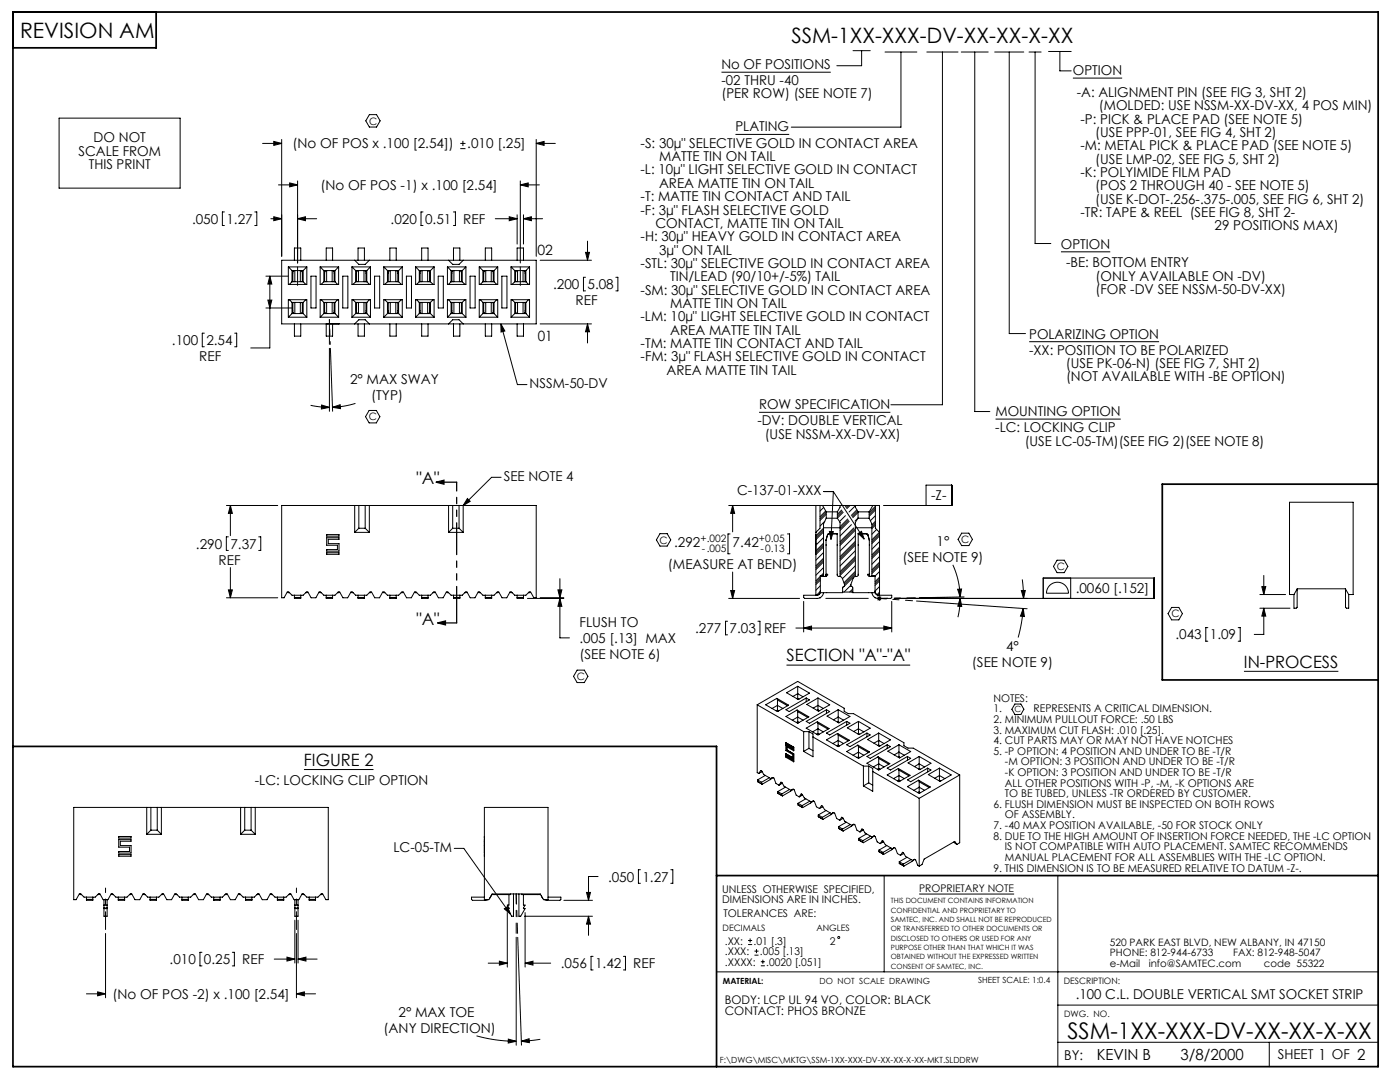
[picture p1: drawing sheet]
<svg xmlns="http://www.w3.org/2000/svg" width="279mm" height="216mm" viewBox="0 0 279 216" stroke-linecap="round" stroke-linejoin="round" font-family="sans-serif">
<g fill="none" stroke="#000" stroke-width=".2">
<path d="M144 14.4h21.8M170.2 10.1h3.5M172 10.1v3h-5M176.6 10.4h6.4M179.8 10.4v15h-21.9M185 10.4h6.2M188.1 10.4v70.4h-10.3M191.8 10.4h5.4M194.5 10.4v71.7h3M198.5 10.4h5.8M201.4 10.4v56.2h3.3M205.4 10.4h2.4"/>
<path d="M206.6 10.4v38.2h3.1M209.3 10.3h4.5M211.5 10.3v3.8h2.3M214.1 15.6h9.9M11.8 23.6h24.1v13.9h-24.1zM52.4 28.6h3.8M54.6 28.2l1.6 .4-1.6 .4zM55.6 36.9h3.8M56.2 27.8v23.3M57.8 36.5l1.6 .4-1.6 .4zM59.4 36.1v16.4M73.7 22.9h1.4l.8 1.2-.8 1.3h-1.4l-.7-1.3z"/>
<path d="M91.9 29.7h1M91.9 28.6h1M92.4 28.1v1M103.8 36.9l1.6-.4v.8zM103.8 36.1v16.4M103.8 36.9h3.8M107 28.6l1.6-.4v.8zM107 28.6h3.8M107 27.8v23.3M146.8 26.8h10.7M44.8 42.3h-.4v2.7h.4M50.8 42.3h.5v2.7h-.5"/>
<path d="M53.1 55.1h4.4M53.5 59.9h.7l-.3 1.6zM53.9 55.1l.3 1.6h-.7zM53.9 55.1v14.3h-3.9M54.1 43.6h2.1M54.6 43.3l1.6 .3-1.6 .4zM56.2 51.9h50.8v12.7h-50.8zM57.5 53.3v3.5h3.7v-3.5M57.5 53.3l.8 .7M57.5 53.3h3.7M57.7 59.8l.6 .5M58.3 56.2h.5"/>
<path d="M58.3 56.2l-.6 .6M58.3 54h2.2M58.3 54v2.2M58.3 56.2h2.2M58.6 54l-.2 .4v1.8M58.8 51.9v-2.4h1.2v2.4M58.8 56.2h.1M58.8 54v2.2M59.4 43.6l1.6-.3v.7zM59.4 53.3v3.6M59.4 43.6h3.8M59.9 54v2.2h.6"/>
<path d="M60.1 54l.2 .4v1.8M60.5 54v2.2M60.5 56.2l.5 .6M61 59.8l-.5 .5M61.2 53.3l-.7 .7M62.1 55.1h1v6.4h-1zM63.9 53.3v3.5h3.7v-3.5M63.9 53.3l.7 .7M63.9 53.3h3.7M64.1 59.8l.5 .5M64.6 56.2l-.5 .6M64.6 54h2.3"/>
<path d="M64.6 54v2.2M64.6 56.2h2.3M65 54l-.2 .4v1.8M65.1 51.9v-2.4h1.3v2.4M65.2 54v2.2h-.6M66.3 54v2.2M66.3 56.2h.1M66.3 56.2h.6M66.5 54l.2 .4v1.8M66.9 54v2.2M66.9 56.2l.5 .6M67.4 59.8l-.5 .5"/>
<path d="M67.6 53.3l-.7 .7M68.4 55.1h1v6.4h-1zM70.2 53.3v3.5h3.7v-3.5M70.2 53.3l.8 .7M70.2 53.3h3.7M70.4 59.8l.6 .5M70.8 51.9l.8 .9h1.3l.8-.9M71 56.2l-.6 .6M71 54v2.2M71 54h2.2M71 56.2h2.2M71.3 54l-.2 .4v1.8"/>
<path d="M71.5 51.9v-2.4h1.2v2.4M71.5 54v2.2h-.5M72.6 54v2.2M72.7 56.2h.1M72.7 56.2h.5M72.8 54l.2 .4v1.8M73.2 54v2.2M73.2 56.2l.5 .6M73.7 59.8l-.5 .5M73.9 53.3l-.7 .7M74.8 55.1h1v6.4h-1zM76.6 53.3v3.5h3.7v-3.5"/>
<path d="M76.6 53.3l.7 .7M76.6 53.3h3.7M76.8 59.8l.5 .5M77.3 56.2h.6M77.3 56.2l-.5 .6M77.3 54h2.3M77.3 54v2.2M77.3 56.2h2.3M77.7 54l-.2 .4v1.8M77.8 51.9v-2.4h1.3v2.4M77.9 56.2h.1M77.9 54v2.2"/>
<path d="M79 54v2.2h.6M79.2 54l.2 .4v1.8M79.6 54v2.2M79.6 56.2l.5 .6M80.1 59.8l-.5 .5M80.3 53.3l-.7 .7M81.1 55.1h1v6.4h-1zM82.9 53.3v3.5h3.7v-3.5M82.9 53.3l.8 .7M82.9 53.3h3.7M83.1 59.8l.6 .5M83.7 56.2h.5"/>
<path d="M83.7 56.2l-.6 .6M83.7 54h2.2M83.7 54v2.2M83.7 56.2h2.2M84 54l-.2 .4v1.8M84.2 51.9v-2.4h1.2v2.4M84.2 56.2h.1M84.2 54v2.2M84.4 42.3h-.4v2.7h.4M85.3 54v2.2h.6M85.5 54l.2 .4v1.8M85.9 54v2.2"/>
<path d="M85.9 56.2l.5 .6M86.4 59.8l-.5 .5M86.6 53.3l-.7 .7M87.5 55.1h1v6.4h-1zM89.3 53.3v3.5h3.7v-3.5M89.3 53.3l.7 .7M89.3 53.3h3.7M89.5 59.8l.5 .5M89.5 51.9l.8 .9h1.3l.8-.9M90 56.2l-.5 .6M90 54h2.3M90 54v2.2"/>
<path d="M90 56.2h2.3M90.4 54l-.2 .4v1.8M90.5 42.3h.4v2.7h-.4M90.5 51.9v-2.4h1.3v2.4M90.6 54v2.2h-.6M91.7 54v2.2M91.7 56.2h.1M91.7 56.2h.6M91.9 54l.2 .4v1.8M92.3 54v2.2M92.3 56.2l.5 .6M92.8 59.8l-.5 .5"/>
<path d="M93 53.3l-.7 .7M93.8 55.1h1v6.4h-1zM95.6 53.3v3.5h3.7v-3.5M95.6 53.3l.8 .7M95.6 53.3h3.7M95.8 59.8l.6 .5M96.4 56.2h.5M96.4 56.2l-.6 .6M96.4 54h2.2M96.4 54v2.2M96.4 56.2h2.2M96.7 54l-.2 .4v1.8"/>
<path d="M96.9 51.9v-2.4h1.2v2.4M96.9 56.2h.1M96.9 54v2.2M98 54v2.2M98.1 56.2h.1M98.1 56.2h.5M98.2 54l.2 .4v1.8M98.6 54v2.2M98.6 56.2l.5 .6M98.8 43.6h4.4M99.1 59.8l-.5 .5M99.3 53.3l-.7 .7"/>
<path d="M100.2 55.1h1v6.4h-1zM101.6 43.3l1.6 .3-1.6 .4zM102 53.3v3.5h3.7v-3.5M102 53.3h3.7M102 53.3l.7 .7M102.2 59.8l.5 .5M102.7 56.2h.6M102.7 56.2l-.5 .6M102.7 54h2.3M102.7 54v2.2M102.7 56.2h2.3M103.1 54l-.2 .4v1.8"/>
<path d="M103.2 42.9v5.8M103.2 51.9v-2.4h1.3v2.4M103.3 56.2h.1M103.3 54v2.2M103.8 53.3v3.6M104.4 54v2.2h.6M104.5 43.6l1.5-.3v.7zM104.5 43.6h3.8M104.5 42.9v5.8M104.6 54l.2 .4v1.8M105 54v2.2M105 56.2l.5 .6"/>
<path d="M105.5 59.8l-.5 .5M105.7 53.3l-.7 .7M107.8 51.9h10.2M116.8 55.3h-.4v2.7h.4M116.9 50.4h.7l-.4 1.5zM117.2 48.1v3.8M122.9 55.3h.4v2.7h-.4M211.7 50.2h9.9M40.8 66.5h-.4v2.7h.4M46.8 66.5h.4v2.7h-.4M53.1 61.5h4.4M57.5 63.3v-3.5h3.7v3.5"/>
<path d="M57.5 63.3h3.7M57.5 61.5h.8M58.3 60.4h.5M58.3 62.6l-.8 .7M58.3 60.3v2.3M58.3 62.6h2.2M58.3 60.3h2.2M58.4 60.4v1.8l.2 .4M58.8 64.6v2.5h1.2v-2.5M58.8 60.4h.1M58.8 60.4v2.2M60.3 60.4v1.8l-.2 .4"/>
<path d="M60.5 60.4h-.6v2.2M60.5 60.3v2.3M60.5 62.6l.7 .7M63.9 63.3v-3.5h3.7v3.5M63.9 63.3h3.7M64.6 60.4h.6v2.2M64.6 62.6l-.7 .7M64.6 60.3v2.3M64.6 62.6h2.3M64.6 60.3h2.3M64.8 60.4v1.8l.2 .4M65.1 64.6v2.5h1.3v-2.5"/>
<path d="M65.2 64.6h.1M65.7 67.1v1.6M65.7 69.5v12.6M65.9 69.5l.5 12.6M66.3 60.4h.1M66.3 60.4v2.2M66.3 60.4h.6M66.7 60.4v1.8l-.2 .4M66.9 62.6l.7 .7M66.9 60.3v2.3M67.7 64.6h.1M70.2 63.3v-3.5h3.7v3.5"/>
<path d="M70.2 63.3h3.7M70.8 64.6l.8-.8h1.3l.8 .8M71 60.4h.5v2.2M71 62.6l-.8 .7M71 60.3v2.3M71 62.6h2.2M71 60.3h2.2M71.1 60.4v1.8l.2 .4M71.5 64.6v2.5h1.2v-2.5M72.6 60.4h.1M72.6 60.4v2.2M72.7 60.4h.5"/>
<path d="M73 60.4v1.8l-.2 .4M73.2 60.3v2.3M73.2 62.6l.7 .7M76.6 63.3v-3.5h3.7v3.5M76.6 63.3h3.7M77.3 60.4h.6M77.3 62.6l-.7 .7M77.3 60.3v2.3M77.3 62.6h2.3M77.3 60.3h2.3M77.5 60.4v1.8l.2 .4M77.8 64.6v2.5h1.3v-2.5"/>
<path d="M77.9 60.4h.1M77.9 60.4v2.2M79.4 60.4v1.8l-.2 .4M79.6 60.4h-.6v2.2M79.6 60.3v2.3M79.6 62.6l.7 .7M82.9 63.3v-3.5h3.7v3.5M82.9 63.3h3.7M83.7 60.4h.5M83.7 62.6l-.8 .7M83.7 60.3v2.3M83.7 62.6h2.2"/>
<path d="M83.7 60.3h2.2M83.8 60.4v1.8l.2 .4M84.2 64.6v2.5h1.2v-2.5M84.2 60.4h.1M84.2 60.4v2.2M85.7 60.4v1.8l-.2 .4M85.9 60.4h-.6v2.2M85.9 60.3v2.3M85.9 62.6l.7 .7M89.3 63.3v-3.5h3.7v3.5M89.3 63.3h3.7M89.5 64.6l.8-.8h1.3l.8 .8"/>
<path d="M90 60.4h.6v2.2M90 62.6l-.7 .7M90 60.3v2.3M90 62.6h2.3M90 60.3h2.3M90.2 60.4v1.8l.2 .4M90.5 64.6v2.5h1.3v-2.5M91.7 60.4h.1M91.7 60.4v2.2M91.7 60.4h.6M92.1 60.4v1.8l-.2 .4M92.3 62.6l.7 .7"/>
<path d="M92.3 60.3v2.3M95.6 63.3v-3.5h3.7v3.5M95.6 63.3h3.7M96.4 60.4h.5M96.4 62.6l-.8 .7M96.4 60.3v2.3M96.4 62.6h2.2M96.4 60.3h2.2M96.5 60.4v1.8l.2 .4M96.9 64.6v2.5h1.2v-2.5M96.9 60.4h.1M96.9 60.4v2.2"/>
<path d="M98 60.4h.1M98 60.4v2.2M98.1 60.4h.5M98.4 60.4v1.8l-.2 .4M98.6 60.3v2.3M98.6 62.6l.7 .7M100 64.6l.8 1.4-.8 .3zM100 64.6l3.3 12.1h1.9M102 63.3v-3.5h3.7v3.5M102 63.3h3.7M102.7 60.4h.6M102.7 62.6l-.7 .7"/>
<path d="M102.7 60.3v2.3M102.7 62.6h2.3M102.7 60.3h2.3M102.9 60.4v1.8l.2 .4M103.2 64.6v2.5h1.3v-2.5M103.3 60.4h.1M103.3 60.4v2.2M104.8 60.4v1.8l-.2 .4M105 60.4h-.6v2.2M105 60.3v2.3M105 62.6l.7 .7M107.8 64.6h10.2"/>
<path d="M117.2 64.6v3.8M117.2 64.6l.4 1.6h-.7zM205.4 68.2h25.9M62 80.9l1.9 .3 1.8 .1M64.2 80.8l1.5 .5-1.6 .3zM66.3 81.3l1.6-.5 .1 .7zM70.9 80.5a17.5 17.5 0 0 1-4.6 .8M73.7 81.9h1.4l.7 1.2-.7 1.3h-1.4l-.7-1.3zM93.3 99.5l.5 .5-1.4 .9zM100 95.2h-1.9l-5.7 5.7M151.5 82.3h26.2M164.4 98.1h1.9"/>
<path d="M166.3 98.1l-.5 9.5M166.3 98.1l6.2 9.5M198.7 83.6h25M45.2 100.9h10.2M45.2 119.3h10.2M45.6 107.1h-.4v2.7h.4M45.6 117.7h.8l-.4 1.6zM46 100.9l.4 1.5h-.8zM46 100.9v6M46 113.3v6M51.6 107.1h.4v2.7h-.4M56.2 100.9h50.8v18.4h-.5l-.6-1.2h-.3l-.6 .7h-2.3l-.6-.7h-.3l-.7 1.2h-.9l-.6-1.2h-.4l-.6 .7h-2.2l-.7-.7h-.3l-.6 1.2h-1l-.6-1.2h-.3l-.6 .7h-2.3l-.6-.7h-.3l-.7 1.2h-.9l-.6-1.2h-.4l-.6 .7h-2.2l-.7-.7h-.3l-.6 1.2h-1l-.6-1.2h-.3l-.6 .7h-2.3l-.6-.7h-.3l-.7 1.2h-.9l-.6-1.2h-.4l-.6 .7h-2.2l-.7-.7h-.3l-.6 1.2h-1l-.6-1.2h-.3l-.6 .7h-2.3l-.6-.7h-.3l-.7 1.2h-.9l-.6-1.2h-.4l-.6 .7h-2.2l-.7-.7h-.3l-.6 1.2h-.5z"/>
<path d="M57.5 118.1v.2h.3M58.8 118.8v.6h1.2v-.6M58.8 119.2h1.2M61.3 118.1v.2h-.3M63.8 118.1v.2h.3M65.1 118.8v.6h1.3v-.6M65.1 119.2h1.3M65.2 106.7h2.5v.3h-2.5zM65.2 107.3h2.5v.3h-2.2v.9h2.2v1.5h-2.5v-.3h2.1v-.9h-2.1zM65.2 110.3h2.5v.3h-2.5zM67.6 118.1v.2h-.2M70.2 118.1v.2h.3"/>
<path d="M70.8 100.9v5.3M70.8 106.2h2.9M71.5 118.8v.6h1.2v-.6M71.5 119.2h1.2M71.6 105.4h1.3M71.6 105.4l-.8 .8M71.6 100.9v4.5M72.9 105.4l.8 .8M72.9 100.9v4.5M73.7 100.9v5.3M74 118.1v.2h-.3M76.5 118.1v.2h.3"/>
<path d="M77.8 118.8v.6h1.3v-.6M77.8 119.2h1.3M80.3 118.1v.2h-.2M82.9 118.1v.2h.3M84.2 118.8v.6h1.2v-.6M84.2 119.2h1.2M86.7 118.1v.2h-.3M89.2 118.1v.2h.3M89.5 106.2h2.9M89.5 100.9v5.3M90.3 105.4h1.3M90.3 105.4l-.8 .8"/>
<path d="M90.3 100.9v4.5M90.5 118.8v.6h1.3v-.6M90.5 119.2h1.3M91.6 105.4l.8 .8M91.6 100.9v4.5M92.4 100.9v5.3M93 118.1v.2h-.2M95.6 118.1v.2h.3M96.9 118.8v.6h1.2v-.6M96.9 119.2h1.2M99.4 118.1v.2h-.3M101.9 118.1v.2h.3"/>
<path d="M103.2 118.8v.6h1.3v-.6M103.2 119.2h1.3M105.3 119.4h7.2M105.7 118.1v.2h-.2M107.8 119.3h4.7M111.3 117.7h.8l-.4 1.6zM111.7 119.4l.4 1.6h-.8zM111.7 119.4v7.9h1.9M111.7 115.5v3.8M131.7 106.5h1.4l.8 1.2-.8 1.3h-1.4l-.7-1.3zM145.4 119.4h14.2M145.4 100.9h30.1v17.9"/>
<path d="M145.7 106.5h-.4v4h.4M145.8 117.8h.8l-.4 1.6zM146.2 100.9v5.2M146.2 114.1v5.3M146.2 100.9l.4 1.5h-.8zM157.2 106.5h.4v4h-.4M162.8 107.6h.1M162.8 108.5h.1M162.8 100.9l.1 17.9a.86 .86 0 0 0 .8-.9M162.8 106.7v.3M163.7 100.9v4.5l-.9 .8M163.7 118.1h.1"/>
<path d="M163.7 118l-.7 .8M163.7 118.1a.63 .63 0 0 1-.6 .7h-2.7v.4l.2 .2h2.5a1.27 1.27 0 0 0 1.2-1.1M163.7 115.8l-.9 .8M163.7 115.4l-.9 .9M163.7 116.9l-.9 .9M163.8 119.2l-.2 .1M164.2 100.9l.7 1.2M164.4 114.8h-.7v3.5h4.5v-1M164.4 105.3h3.3M164.4 108.8l-1.6 1.5v.3M164.4 105.8l-1.6 1.5v2.7M164.4 112.1l-1.6 1.6"/>
<path d="M164.4 109.1l-1.6 1.6M164.4 106.1l-1.6 1.6M164.4 114.8h-.1M164.4 111.8l-1.6 1.5M164.4 114.4l-.5 .4M164.4 111.4l-1.6 1.5M164.4 108.4l-1.6 1.5M164.4 105.4l-1.6 1.5M164.4 113.3l-1.6 1.5M164.4 110.3l-1.6 1.5M164.4 107.3l-1.6 1.5M164.4 101.3l-.7 .7"/>
<path d="M164.6 104l-.9 1M164.8 102l-1.1 1.1M164.8 119.4h8.5M164.9 107.8l.4-1.3h1.8v8.2l.1 .3 .7 .1 .2 .3M164.9 114.6h.3v.1h-.3M164.9 114.7a.8 .8 0 0 1-1.1 .3l-1 .9M164.9 107.7v7.3h.1M164.9 102.1v1.3M164.9 103.4l-.5 1.2v10.4M164.9 102.1h2.2M164.9 103.4h2.2M164.9 102.6l-1.2 1.3"/>
<path d="M164.9 102.2l-1.2 1.3M165.5 106l.8 .1-.5 1.5zM167.1 106.6h-1.7l-.3 .2M167.1 103.4l.6 .8v10.8M167.1 102.1v1.3M167.7 100.9v.3l-.6 .9M168 101.8l-.9 .8M168.1 115.4l.4 1.2v.4M168.1 102l-1 1M168.2 118.1h2M168.3 102.2l-1.2 1.2M168.5 117l-.3 .3"/>
<path d="M168.7 102.9l-1.2 1.2M168.9 100.9l-.2 .2M169.2 103.6l-1.5 1.5M169.3 100.9l-.5 .4M169.3 103.8l-1.6 1.7M169.5 104l-1.8 1.8M169.6 100.9l-.6 .6M169.8 116.8l-1.4 1.3M169.9 104.7l-2.2 2.3M170.2 117.9l-.3 .2M170.2 117.5l-.6 .6M170.4 105.4l-2.7 2.7"/>
<path d="M170.5 105.6l-2.8 2.9M170.7 105.8l-3 3M170.7 100.9v.3l.5 .9M170.7 105.3h3.3M170.7 114.8l-2.2 2.1M170.7 111.8l-3 3M170.7 108.8l-3 3M170.7 114.4l-2.2 2.2M170.7 111.4l-3 3M170.7 108.4l-3 3.1M170.7 114l-2.3 2.3M170.7 111l-3 3.1"/>
<path d="M170.7 108l-3 3.1M170.7 112.9l-2.6 2.6M170.7 109.9l-3 3M170.7 106.9l-3 3.1M170.7 100.9l-1.3 1.3M171 101.7l-1.1 1.1M171.1 102l-1.1 1.1M171.2 103.4l-.5 .8v10.8M171.2 102.1v1.3M171.2 102.1h2.3M171.2 103.4h2.3M171.2 102.2l-1 1.1"/>
<path d="M171.2 103.4l-.6 .6M171.3 106.5l.6-.5 .6 1.6zM171.3 106.6h1.7l.2 .2M173.5 103.4l.5 1.2v10.4M173.5 102.1v1.3M173.5 114.6h-.3v.1h.3M173.5 107.8l-.4-1.3h-1.8v8.2l-.2 .3-.8 .3-.5 1.3v.4l.4 .2v1.1h4.4v-3.5h-.6M173.5 114.7a.8 .8 0 0 0 1.1 .3M173.5 107.7v7.3h-.1M174 118.3a1.27 1.27 0 0 0 1.3 1.1M174.2 100.9l-.7 1.2M174.6 119.2l.1 .1"/>
<path d="M174.6 117.9a.86 .86 0 0 0 .9 .9M174.7 118.1h.1M174.7 118.1h-.1a.63 .63 0 0 0 .7 .7h2.7v.4l-.2 .2h-2.8M174.7 100.9v4.5l.8 .8-1.5 1.5M174.7 104.8l-.7 .7M174.7 101.8l-1.2 1.2M174.7 104.4l-.7 .7M174.7 101.4l-1.2 1.2M174.7 104l-.7 .7M174.7 101l-1.2 1.3M174.7 102.9l-1 1M174.9 105.7l-.9 .9"/>
<path d="M175.1 119.1l.7 .7M175.5 118.9v1M175.5 109.9l-1.5 1.6M175.5 106.9l-1.5 1.6M175.5 112.6l-1.5 1.5M175.5 109.6l-1.5 1.5M175.5 106.6l-1.5 1.5M175.5 112.2l-1.5 1.5M175.5 109.2l-1.5 1.5M175.5 111.1l-1.5 1.5M175.5 108.1l-1.5 1.5M175.5 115.9l-.9 .9"/>
<path d="M175.5 112.9l-1.5 1.6M175.5 118.5l-.2 .3M175.5 115.5l-.9 .9M175.5 118.2l-.5 .4M175.5 115.2l-.9 .9M175.5 117l-.9 .9M175.5 114.1l-.9 .8M175.8 119.1l-.7 .7M176.3 100.9h13.6v-4.1h-5.1v4.1M178.6 119.4h51.7v-4.1h-22.1v4.1M182.9 119.9l22.1 1.6M190.2 112.7a16.1 16.1 0 0 1 1.4 6.4"/>
<path d="M191.1 117.6l.8-.1-.3 1.6zM191.6 119.4l.3 1.6h-.8zM191.6 119.4l-.1 1.9-.3 1.9M191.9 106.4h1.5l.7 1.2-.7 1.3h-1.5l-.7-1.3zM192.4 119.1l-8.9 .2M203.8 117.8h.8l-.3 1.6zM204 115.6l.3 3.8M209.5 116.8a2.19 2.19 0 0 1 2.4-.5 2.19 2.19 0 0 1 1.3 2.1h-4.4a2.2 2.2 0 0 1 .7-1.6zM211 111.8h1.4l.7 1.2-.7 1.3h-1.4l-.8-1.3zM213.7 115.3v4.1M251.4 118.6h5.2M251.8 117.1h.8l-.4 1.5z"/>
<path d="M252.2 114.8v3.8M257.3 107h.1M257.3 106.7h.1M257.3 109.6h.1M257.3 110h.1M257.3 106.3h.1M257.3 106h.1M257.3 109.3h.1M257.3 107.8h.1M258.2 118.6h-.9v-18.4h12.7v18.4h-.8M258.9 117.5v3.7l-.2 .2h-.5v-2.8M258.9 117.5l-.7 1.1"/>
<path d="M258.9 117.5h9.6M268.5 117.5l.7 1.1M268.5 117.5v3.7l.2 .2h.5v-2.8M115.2 133.7h1.4l.7 1.3-.7 1.2h-1.4l-.7-1.2zM145.2 124h-.4v2.7h.4M151.3 124h.4v2.7h-.4M155 139.4l.2 .3M155.2 139.7l2 1.1M155.2 139.7v2M157 132.7h24.6M157 138.2l2.2-1.3 2.3 1.4-2.2 1.3zM158.3 139l.9-.6 1.1 .6"/>
<path d="M158.8 125.3h19.2M159.1 139.4h.1l.3 .1M159.2 136.9v2.6M160.4 120v6.1M160.4 125.3l1.6-.4v.8zM160.9 139.3v.7M163.2 139.3v2.5M176.4 124.9l1.6 .4-1.6 .4zM178 120v6.1M204.2 121.4l.2 1.6-.7-.1zM204.2 121.4a28.8 28.8 0 0 1-1 5.8M233.8 121.2h1.5l.7 1.2-.7 1.3h-1.5l-.7-1.3z"/>
<path d="M241 125.2h-.4v2.7h.4M247.1 125.2h.4v2.7h-.4M248.3 134h18.8M251.4 121.4h6.1M252.2 121.4v5.2h-1.9M252.2 121.4l.4 1.5h-.8zM60.7 153.6h13.8M151.1 140.6l9.3 5.4M151.1 140.6l8.1-4.6 9.3 5.3v.6l.8 .5h1l10.1 5.8v.6l.8 .5h1.1l9.2 5.3M151.1 140.6v13.6l.3 .1M151.2 155.6l.8 .5M151.4 154.3l.4-.6 .6 .9 1.4 .8"/>
<path d="M152 156.1v.3M152.1 153.9l-.7 .4M152.7 154.7l-1.5 .9M152.8 140.6l2.2-1.2 2.4 1.3-2.2 1.3zM153.5 155.2l-1.5 .9M153.9 155.4h-.1M154.1 141.4l1.1-.6 1 .6M154.1 155.2l-2 1.3-.9-.6v-.3M154.2 155.1l-.3 .3M154.2 155.1l.3 .2 .4 1 .6 .4M154.2 155.1l-.4 .3M155.2 141.7l.2 .1"/>
<path d="M155.2 141.7l-.3 .1M155.2 141.7v.2M155.2 158l.8 .4M155.5 156.7l.4-.6 .6 .8 1.4 .8M156 158.4v.3M156.1 156.3l-.6 .4M156.8 157.1l-1.6 .9M156.8 148.7v1.1l1.4 .8v.6l-1.4-.8M156.8 148.7l1.6 .9M156.8 150.9l1.6 .9M156.8 148.2l1.6 .9M156.8 148.2v.2l1.6 .9"/>
<path d="M156.8 150.4v.2l1.6 .9M156.8 150.9v.2l1.6 .9M156.8 148.2h.1M156.8 148.7h.1M156.8 150.4h.1M156.8 150.9h.1M156.9 143l2.2-1.3 2.3 1.3-2.2 1.3zM156.9 141.6l4-2.3 .6 .4-4 2.3zM157 149.6l1.4 .8M157 149.6v-.6l1.4 .8M157 149.6h.1M157.6 157.5l-1.6 .9"/>
<path d="M158.1 143.7l1.1-.6 1.1 .6M158.1 157.6l-1.9 1.2-1-.5v-.3M158.3 157.5l-.4 .2M158.3 157.5l.2 .1 .4 1.1 .6 .3M158.4 149.1v.2M158.4 149.6v.2M158.4 150.4v1.1M158.4 151.8v.2M158.4 149.1h.1M158.4 149.3h.1M158.4 149.8h.1M158.4 149.6h.1"/>
<path d="M158.4 150.4h.1M158.4 151.5h.1M158.4 152h.1M158.4 151.8h.1M159.1 141.7l.1 .3M159.2 142l2 1.2M159.2 144l.3 .2M159.2 142v2M159.2 144l-.3 .2M159.2 144l.1 .3M159.5 159l.4-.6 .6 .8 1.4 .8M160.2 158.6l-.7 .4"/>
<path d="M160.4 146v3.9M160.4 146h1M160.8 159.4l-1.5 .9M160.9 145.3l2.2-1.3 2.4 1.4-2.3 1.3zM160.9 143.9l4-2.3 .7 .4-4.1 2.3zM161 140.6l2.2-1.3 2.4 1.3-2.2 1.3zM161.4 146l.9 .5v4.5l-1.9-1.1M161.4 149.3l.9 .5M161.4 146v3.3M161.4 149.3l-1 .6M161.6 159.9l-1.5 .9M162.2 146l1-.6 1.1 .6"/>
<path d="M162.2 159.9l-2 1.3-.9-.6v-.3M162.3 147.1l10 5.8M162.3 141.3l.9-.5 1.1 .6M162.3 159.8l-.4 .2M162.3 159.8l.2 .1 .4 1.1 .6 .3M163.1 141.8l.1-.1 .3 .1M163.1 144l.1 .3M163.2 144.3l2.1 1.2M163.2 146.4l.3 .1M163.2 144.3v2.1M163.2 146.4l-.2 .1M163.2 146.4l.1 .2"/>
<path d="M164.9 147.6l2.3-1.3 2.3 1.4-2.2 1.3zM164.9 146.3l4.1-2.4 .6 .4-4 2.4zM164.9 141.6v.8M165.1 142.9l2.2-1.3 2.3 1.4-2.2 1.3zM166.2 148.4l1.1-.7 1.1 .7M166.3 143.6l1-.5 1.1 .6M167.1 144.1l.2-.1 .2 .2M167.2 146.3l.1 .4M167.3 146.7l2 1.1M167.3 148.7l.2 .1M167.3 141.6v2.6M167.3 146.7v2"/>
<path d="M167.3 148.7l-.3 .1M167.3 148.7l.1 .2M169 150l2.2-1.3 2.3 1.3-2.2 1.3zM169 148.6l4-2.3 .7 .4-4.1 2.3zM169 143.9v.8M169.1 145.2l2.2-1.3 2.4 1.4-2.3 1.3zM170.3 150.7l1-.6 1.1 .6M170.4 146l.9-.6 1.1 .6M171.2 146.4h.1l.3 .1M171.2 148.7l.1 .3M171.3 149l2 1.2M171.3 151l.3 .2"/>
<path d="M171.3 143.9v2.6M171.3 149v2M171.3 151l-.2 .2M171.3 151l.1 .3M172.3 152.9h1.1M172.3 152.9v3.9M173 152.3l2.2-1.3 2.4 1.4-2.2 1.3zM173 150.9l4.1-2.3 .6 .4-4 2.3zM173 146.3v.7M173.1 147.6l2.3-1.3 2.3 1.3-2.2 1.3zM173.4 152.9l.8 .4v4.6l-1.9-1.1M173.4 156.2l.8 .5"/>
<path d="M173.4 152.9v3.3M173.4 156.2l-1.1 .6M174.2 153.9l9.2 5.4M174.3 153l1.1-.6 1 .6M174.4 148.3l1-.6 1 .7M175.2 148.8l.2-.1 .2 .1M175.2 151l.2 .3M175.4 151.3l2 1.2M175.4 146.3v2.5M175.4 151.3v2M175.4 153.3l.2 .2M175.4 153.3l-.3 .2"/>
<path d="M175.4 153.3l.1 .3M177.1 154.6l2.2-1.3 2.3 1.4-2.2 1.3zM177.1 153.3l4-2.4 .6 .4-4 2.4zM177.1 148.6v.8M177.2 149.9l2.2-1.3 2.4 1.4-2.3 1.2zM178.3 155.4l1.1-.7 1.1 .7M178.5 150.6l.9-.5 1.1 .6M179.3 151.1l.1-.1 .3 .2M179.3 153.3l.1 .4M179.4 155.7l.3 .1M179.4 148.6v2.6M179.4 153.7v2"/>
<path d="M179.4 153.7l2 1.1M179.4 155.7l-.3 .1M179.4 155.7l.1 .2M181.1 157l2.2-1.3 2.4 1.3-2.3 1.3zM181.1 155.6l4-2.3 .7 .4-4.1 2.3zM181.1 150.9v.8M181.2 152.2l2.2-1.3 2.4 1.4-2.2 1.3zM182.4 157.7l1-.6 1.1 .6M182.5 153l.9-.6 1.1 .6M183.3 153.4l.1-.1 .3 .2M183.3 155.7l.1 .3M183.4 150.9v2.6"/>
<path d="M183.4 156v2M183.4 159.3v13.5M183.4 156l2.1 1.2M183.4 158l.3 .2M183.4 158l-.2 .2M183.4 158l.1 .3M185.1 153.3v.7M185.3 154.6l2.2-1.3 2.3 1.3-2.2 1.3zM186.5 155.3l1-.6 1.1 .7M187.3 155.8l.2-.1 .3 .1M187.5 153.3v2.5M191.5 154.6l-8.1 4.7"/>
<path d="M191.5 154.6v13.6l-.5 .3M202.5 140.5h1.2l.6 1-.6 1.1h-1.2l-.6-1.1zM14.7 161.1h50.8v18.4h-.5l-.6-1.1h-.3l-.7 .6h-2.2l-.6-.6h-.3l-.7 1.1h-.9l-.6-1.1h-.4l-.6 .6h-2.2l-.7-.6h-.3l-.6 1.1h-1l-.6-1.1h-.3l-.7 .6h-2.2l-.6-.6h-.3l-.7 1.1h-.9l-.6-1.1h-.4l-.6 .6h-2.2l-.7-.6h-.3l-.6 1.1h-1l-.6-1.1h-.3l-.7 .6h-2.2l-.6-.6h-.3l-.7 1.1h-.9l-.6-1.1h-.4l-.6 .6h-2.2l-.7-.6h-.3l-.6 1.1h-1l-.6-1.1h-.3l-.7 .6h-2.2l-.6-.6h-.3l-.7 1.1h-.9l-.6-1.1h-.4l-.6 .6h-2.2l-.7-.6h-.3l-.6 1.1h-.5zM16 178.4v.1h.3M17.3 179v.7h1.2v-.7M17.3 179.5h1.2M19.8 178.4v.1h-.3M20.7 179.5v3.3h.7v-3.3M22.3 178.4v.1h.3M23.6 179v.7h1.3v-.7M23.6 179.5h1.3M23.7 166.9h2.5v.3h-2.5z"/>
<path d="M23.7 167.5h2.5v.4h-2.2v.8h2.2v1.5h-2.5v-.3h2.1v-.9h-2.1zM23.7 170.5h2.5v.3h-2.5zM26.1 178.4v.1h-.2M28.7 178.4v.1h.3M29.3 161.1v5.4M29.3 166.5h2.9M30 179v.7h1.2v-.7M30 179.5h1.2M30.1 165.6l-.8 .9M30.1 165.6h1.3M30.1 161.1v4.5M31.4 165.6l.8 .9"/>
<path d="M31.4 161.1v4.5M32.2 161.1v5.4M32.5 178.4v.1h-.3M35 178.4v.1h.3M36.3 179v.7h1.3v-.7M36.3 179.5h1.3M38.8 178.4v.1h-.2M41.4 178.4v.1h.3M42.7 179v.7h1.2v-.7M42.7 179.5h1.2M45.2 178.4v.1h-.3M47.7 178.4v.1h.3"/>
<path d="M48 161.1v5.4M48 166.5h2.9M48.8 161.1v4.5M48.8 165.6l-.8 .9M48.8 165.6h1.3M49 179v.7h1.3v-.7M49 179.5h1.3M50.1 165.6l.8 .9M50.1 161.1v4.5M50.9 161.1v5.4M51.5 178.4v.1h-.2M54.1 178.4v.1h.3"/>
<path d="M55.4 179v.7h1.2v-.7M55.4 179.5h1.2M57.9 178.4v.1h-.3M58.8 179.5v3.3h.7v-3.3M60.4 178.4v.1h.3M61.7 179v.7h1.3v-.7M61.7 179.5h1.3M64.2 178.4v.1h-.2M90.7 169.3h1.9l9.3 13.1M96.7 167.9h.1M96.7 168.7h.1M96.7 179h-2.6v.5l.2 .2h2.5l.5-.2"/>
<path d="M96.7 167.5v2.7M96.7 166.9v.3M96.7 170.5v.3M96.7 161.1h12.7v18.4h-.9l-.7-1.1h-9.6l-.6 1.1h-.9zM98 178.7l-.3 .6M101.9 178.4v.1h-3.8M102.5 178.4v4.4h-.4l-.9-1.5h.4l-.4-.7h.4v-2.1M103.6 178.4v4.4h.3l.9-1.5h-.3l.3-.7h-.3v-2.1M104.2 178.4v.1h3.7M108 178.7l.3 .6M109.4 179h2.5v.5l-.2 .2h-2.5l-.5-.2M112.5 179.7h5.7"/>
<path d="M117.1 178.1h.7l-.4 1.6zM119.4 174.9h-2v4.8M127.8 173.5h-.4v2.8h.4M133.9 173.5h.4v2.8h-.4M159.3 160.3l.8 .5M160.1 160.8v.3M163.3 162.6l.8 .5M163.5 161.3l.4-.6 .7 .9 1.4 .8 .4-.3M164.1 163.1v.3M164.2 160.9l-.7 .4M164.9 161.7l-1.6 .9M165.7 162.2l-1.6 .9"/>
<path d="M166.2 162.2l-2 1.3-.9-.6v-.3M166.4 162.1l-.4 .3M166.4 162.1l.2 .2 .4 1 .6 .4M167.3 165l.9 .4M167.6 163.7l.4-.6 .6 .8 1.4 .8 .4-.2M168.2 165.4v.3M168.2 163.3l-.6 .4M168.9 164.1l-1.6 .9M169.7 164.5l-1.5 .9M170.3 164.6l-2 1.2-1-.5v-.3M170.4 164.5l-.4 .2M170.4 164.5l.2 .1 .4 1.1 .6 .3"/>
<path d="M171.4 167.3l.8 .5M171.6 166l.4-.6 .6 .8 1.5 .8M172.2 167.8v.3M172.3 165.6l-.7 .4M172.9 166.4l-1.5 .9M173.7 166.9l-1.5 .9M174.3 166.9l-2 1.3-.9-.6v-.3M174.5 166.8l-.4 .2M174.5 166.8l.2 .1 .4 1.1 .6 .3M175.4 169.6l.8 .5M175.7 168.3l.4-.6 .6 .8 1.4 .9M176.2 170.1v.3"/>
<path d="M176.3 167.9l-.6 .4M176.5 174.7v19.2M177 168.7l-1.6 .9M177.8 169.2l-1.6 .9M178.3 169.2l-1.9 1.3-1-.6v-.3M178.5 169.1l.2 .1 .4 1.1 .6 .4M178.5 169.1l-.4 .3M179.5 172l.8 .4M179.7 170.7l.4-.6 .6 .8 1.4 .8M180.3 172.4v.3M180.4 170.3l-.7 .4M181 171.1l-1.5 .9"/>
<path d="M181.8 171.5l-1.5 .9M182.4 171.6l-2 1.2-.9-.5v-.3M182.5 171.5l-.4 .2M182.5 171.5l.2 .1 .4 1.1 .3 .1M183.4 178.4h19M190.4 168l.6 .5M191 168.5l-.5-.6-6.1 3.5-.4 1.1-.6 .3M211.1 174.7v38.1M17.3 198.3h3.8M19.5 197.9l1.6 .4-1.6 .4zM20.7 180.6h.7M20.7 181.2h.7"/>
<path d="M20.7 181.3h.7M21.1 182.8v2.7M21.1 186.3v12.8M40.3 190h-.4v2.7h.4M46.4 190h.4v2.7h-.4M54.7 191.4h4.1M57.3 191l1.5 .4-1.5 .4zM58.8 183.6v8.6M58.8 180.6h.7M58.8 181.2h.7M58.8 181.3h.7M59.2 198.3l1.5-.4v.8z"/>
<path d="M59.2 182.8v2.7M59.2 186.3v12.8M59.2 198.3h3.8M59.5 191.4l1.6-.4v.8zM59.5 183.6v8.6M59.5 191.4h3.8M97.4 192.2h3.8M99.7 191.8l1.5 .4-1.5 .4zM100.6 181.3l.7-.4 .6 1.5zM101.2 182.1v10.9M103 187v21.6M103.3 187l.8 21.5"/>
<path d="M104.7 182.8h13.5M104.8 192.2l1.6-.4v.8zM104.8 182.1v10.9M104.8 192.2h5.1M117.4 182.8v3.8M117.4 182.8l.4 1.6h-.7zM118.4 190.8h-.4v2.7h.4M124.4 190.8h.4v2.7h-.4M143 193.9h132M149.3 188.5h.8M149.3 187.7h.8M149.7 187.3v.8"/>
<path d="M150.6 190.6h.8M150.6 189.8h.8M151 189.4v.8M151.8 192.7h.8M151.8 191.9h.8M152.2 191.5v.8M95.1 206.7a29.5 29.5 0 0 0 7.9 1.1M101.5 207.3l1.5 .5-1.6 .3zM104 207.8l1.6-.5v.8zM107.8 207.4l-3.8 .4M211.1 208h63.9M211.1 200.6h63.9"/>
<path d="M253.3 208v4.8"/>
<circle cx="167.4" cy="187.1" r=".2"/>
</g>
<path d="M2.6 2.4h272.4v210.4h-272.4zM31.2 2.4v7.1h-28.6M275 96.6h-43v39.1h43M2.6 148.9h140.4v63.9M143 174.7h132" fill="none" stroke="#000" stroke-width=".35"/>
<path d="M87 96.2l1.6-.4v.8zM87 96.2h4.1M87.3 124.3l1.6-.4v.8zM87.3 124.3h3.8" fill="none" stroke="#000" stroke-width=".25"/>
<path d="M91.1 118.8v5.5" fill="none" stroke="#000" stroke-width=".25" stroke-dasharray="6.3 1.3 1.3 1.3 1.3 1.3"/>
<path d="M91.1 118.8v-22.6" fill="none" stroke="#000" stroke-width=".25" stroke-dasharray="6.3 1.3 1.3 1.3 1.3 1.3" stroke-dashoffset="4.6"/>
<path d="M65.7 67.1v-3.3" fill="none" stroke="#000" stroke-width=".2" stroke-dasharray="15.2 1.3 1.3 1.3"/>
<path d="M65.7 63.8l.2 4.9" fill="none" stroke="#000" stroke-width=".2" stroke-dasharray="15.2 1.3 1.3 1.3" stroke-dashoffset="14.7"/>
<path d="M175.5 119.4l7.2-.1" fill="none" stroke="#000" stroke-width=".2" stroke-dasharray="15.2 1.3 1.3 1.3" stroke-dashoffset="13.5"/>
<path d="M175.5 119.4l6.6 .5" fill="none" stroke="#000" stroke-width=".2" stroke-dasharray="15.2 1.3 1.3 1.3" stroke-dashoffset="13.8"/>
<path d="M21.1 182.8v-5.6M59.2 182.8v-5.6" fill="none" stroke="#000" stroke-width=".2" stroke-dasharray="15.2 1.3 1.3 1.3" stroke-dashoffset="14.3"/>
<path d="M103 178.3v7.9M103 178.3l.3 7.9" fill="none" stroke="#000" stroke-width=".2" stroke-dasharray="15.2 1.3 1.3 1.3" stroke-dashoffset="13.2"/>
<g fill="#000">
<path d="M57.8 36.5l1.6 .4-1.6 .4zM103.8 36.9l1.6-.4v.8zM64.2 80.8l1.5 .5-1.6 .3zM66.3 81.3l1.6-.5 .1 .7zM54.6 43.3l1.6 .3-1.6 .4zM59.4 43.6l1.6-.3v.7zM53.5 59.9h.7l-.3 1.6zM53.9 55.1l.3 1.6h-.7zM191.6 119.4l.3 1.6h-.8zM191.1 117.6l.8-.1-.3 1.6zM204.2 121.4l.2 1.6-.7-.1zM203.8 117.8h.8l-.3 1.6zM19.5 197.9l1.6 .4-1.6 .4zM59.2 198.3l1.5-.4v.8zM101.5 207.3l1.5 .5-1.6 .3zM104 207.8l1.6-.5v.8z"/>
<path d="M46 100.9l.4 1.5h-.8zM45.6 117.7h.8l-.4 1.6zM111.7 119.4l.4 1.6h-.8zM111.3 117.7h.8l-.4 1.6zM117.2 64.6l.4 1.6h-.7zM116.9 50.4h.7l-.4 1.5zM101.6 43.3l1.6 .3-1.6 .4zM104.5 43.6l1.5-.3v.7zM107 28.6l1.6-.4v.8zM54.6 28.2l1.6 .4-1.6 .4zM160.4 125.3l1.6-.4v.8zM176.4 124.9l1.6 .4-1.6 .4zM146.2 100.9l.4 1.5h-.8zM145.8 117.8h.8l-.4 1.6zM251.8 117.1h.8l-.4 1.5zM252.2 121.4l.4 1.5h-.8zM59.5 191.4l1.6-.4v.8zM57.3 191l1.5 .4-1.5 .4zM99.7 191.8l1.5 .4-1.5 .4zM104.8 192.2l1.6-.4v.8zM117.1 178.1h.7l-.4 1.6zM117.4 182.8l.4 1.6h-.7z"/>
<path d="M93.3 99.5l.5 .5-1.4 .9zM100 64.6l.8 1.4-.8 .3zM165.5 106l.8 .1-.5 1.5zM171.3 106.5l.6-.5 .6 1.6zM100.6 181.3l.7-.4 .6 1.5z"/>
<path d="M87.3 124.3l1.6-.4v.8zM87 96.2l1.6-.4v.8z"/>
</g>
<text font-size="4.6" x="213" y="207.2">SSM-1XX-XXX-DV-XX-XX-X-XX</text>
<g font-size="4.2">
<text x="4" y="7.6">REVISION AM</text>
<text x="157.9" y="8.6">SSM-1XX-XXX-DV-XX-XX-X-XX</text>
</g>
<g font-size="3.4">
<text x="83.1" y="96.7">&quot;A&quot;</text>
<text x="83.1" y="124.8">&quot;A&quot;</text>
<text x="157" y="132">SECTION &quot;A&quot;-&quot;A&quot;</text>
<text x="248.3" y="133.2">IN-PROCESS</text>
<text x="60.7" y="152.8">FIGURE 2</text>
</g>
<g font-size="3">
<text x="218.9" y="211.4">KEVIN B</text>
<text x="235.6" y="211.4">3/8/2000</text>
</g>
<g font-size="2.8">
<text x="107.3" y="50.9">02</text>
<text x="107.3" y="68.1">01</text>
</g>
<g font-size="2.7">
<text x="144" y="13.8">No OF POSITIONS</text>
<text x="144" y="16.9">-02 THRU -40</text>
<text x="214.1" y="15">OPTION</text>
<text x="144" y="19.6">(PER ROW) (SEE NOTE 7)</text>
<text x="214.9" y="19.3">-A: ALIGNMENT PIN (SEE FIG 3, SHT 2)</text>
<text x="219.3" y="22">(MOLDED: USE NSSM-XX-DV-XX, 4 POS MIN)</text>
<text x="18.7" y="28.4">DO NOT</text>
<text x="58.4" y="29.6">(No OF POS x .100 [2.54])</text>
<text x="93.3" y="29.6">.010 [.25]</text>
<text x="127.8" y="29.5">-S: 30µ&quot; SELECTIVE GOLD IN CONTACT AREA</text>
<text x="146.8" y="26.2">PLATING</text>
<text x="215.6" y="24.6">-P: PICK &amp; PLACE PAD (SEE NOTE 5)</text>
<text x="215.6" y="30">-M: METAL PICK &amp; PLACE PAD (SEE NOTE 5)</text>
<text x="218.6" y="27.3">(USE PPP-01, SEE FIG 4, SHT 2)</text>
<text x="15.7" y="31.1">SCALE FROM</text>
<text x="17.7" y="33.8">THIS PRINT</text>
<text x="127.8" y="34.8">-L: 10µ&quot; LIGHT SELECTIVE GOLD IN CONTACT</text>
<text x="131.5" y="32.1">MATTE TIN ON TAIL</text>
<text x="215.6" y="35.3">-K: POLYIMIDE FILM PAD</text>
<text x="218.6" y="32.6">(USE LMP-02, SEE FIG 5, SHT 2)</text>
<text x="64" y="37.9">(No OF POS -1) x .100 [2.54]</text>
<text x="127.8" y="40.1">-T: MATTE TIN CONTACT AND TAIL</text>
<text x="131.5" y="37.5">AREA MATTE TIN ON TAIL</text>
<text x="218.6" y="40.6">(USE K-DOT-.256-.375-.005, SEE FIG 6, SHT 2)</text>
<text x="218.6" y="38">(POS 2 THROUGH 40 - SEE NOTE 5)</text>
<text x="38.3" y="44.7">.050</text>
<text x="45.2" y="44.7">1.27</text>
<text x="78" y="44.7">.020</text>
<text x="84.8" y="44.7">0.51</text>
<text x="92.5" y="44.7">REF</text>
<text x="127.8" y="42.8">-F: 3µ&quot; FLASH SELECTIVE GOLD</text>
<text x="130.8" y="45.5">CONTACT, MATTE TIN ON TAIL</text>
<text x="215.6" y="43.3">-TR: TAPE &amp; REEL (SEE FIG 8, SHT 2-</text>
<text x="242.4" y="46">29 POSITIONS MAX)</text>
<text x="127.8" y="48.1">-H: 30µ&quot; HEAVY GOLD IN CONTACT AREA</text>
<text x="127.8" y="53.5">-STL: 30µ&quot; SELECTIVE GOLD IN CONTACT AREA</text>
<text x="131.5" y="50.8">3µ&quot; ON TAIL</text>
<text x="211.7" y="49.6">OPTION</text>
<text x="212.8" y="53.4">-BE: BOTTOM ENTRY</text>
<text x="110.4" y="57.7">.200</text>
<text x="117.3" y="57.7">5.08</text>
<text x="127.8" y="58.8">-SM: 30µ&quot; SELECTIVE GOLD IN CONTACT AREA</text>
<text x="133.7" y="56.1">TIN/LEAD (90/10+/-5%) TAIL</text>
<text x="218.6" y="56">(ONLY AVAILABLE ON -DV)</text>
<text x="218.6" y="58.7">(FOR -DV SEE NSSM-50-DV-XX)</text>
<text x="114.9" y="60.9">REF</text>
<text x="127.8" y="64.1">-LM: 10µ&quot; LIGHT SELECTIVE GOLD IN CONTACT</text>
<text x="133.8" y="61.5">MATTE TIN ON TAIL</text>
<text x="34.3" y="68.8">.100</text>
<text x="41.2" y="68.8">2.54</text>
<text x="127.8" y="69.5">-TM: MATTE TIN CONTACT AND TAIL</text>
<text x="133.8" y="66.8">AREA MATTE TIN TAIL</text>
<text x="205.4" y="70.8">-XX: POSITION TO BE POLARIZED</text>
<text x="205.4" y="67.6">POLARIZING OPTION</text>
<text x="39.8" y="72">REF</text>
<text x="69.9" y="76.7">2° MAX SWAY</text>
<text x="105.7" y="77.5">NSSM-50-DV</text>
<text x="127.8" y="72.1">-FM: 3µ&quot; FLASH SELECTIVE GOLD IN CONTACT</text>
<text x="133" y="74.8">AREA MATTE TIN TAIL</text>
<text x="212.7" y="73.4">(USE PK-06-N) (SEE FIG 7, SHT 2)</text>
<text x="212.7" y="76.1">(NOT AVAILABLE WITH -BE OPTION)</text>
<text x="74.1" y="79.9">(TYP)</text>
<text x="151.5" y="81.7">ROW SPECIFICATION</text>
<text x="198.7" y="83">MOUNTING OPTION</text>
<text x="151.2" y="84.8">-DV: DOUBLE VERTICAL</text>
<text x="152.6" y="87.5">(USE NSSM-XX-DV-XX)</text>
<text x="198.6" y="86.2">-LC: LOCKING CLIP</text>
<text x="204.5" y="88.9">(USE LC-05-TM)(SEE FIG 2)(SEE NOTE 8)</text>
<text x="100.5" y="96">SEE NOTE 4</text>
<text x="147.1" y="98.8">C-137-01-XXX</text>
<text x="185.8" y="99.9">-Z-</text>
<text x="39.1" y="109.5">.290</text>
<text x="43.6" y="112.7">REF</text>
<text x="46" y="109.5">7.37</text>
<text x="133.3" y="113.6">(MEASURE AT BEND)</text>
<text x="134.5" y="109.2">.292</text>
<text x="146.2" y="109.2">7.42</text>
<text x="180.1" y="112.1">(SEE NOTE 9)</text>
<text x="186.9" y="108.9">1°</text>
<text x="214.7" y="118.4">.0060 [.152]</text>
<text x="115.6" y="125.1">FLUSH TO</text>
<text x="115.6" y="128.3">.005 [.13] MAX</text>
<text x="115.6" y="131.5">(SEE NOTE 6)</text>
<text x="138.7" y="126.3">.277</text>
<text x="145.6" y="126.3">7.03</text>
<text x="152.5" y="126.3">REF</text>
<text x="200.8" y="129.8">4°</text>
<text x="234.6" y="127.6">.043</text>
<text x="241.5" y="127.6">1.09</text>
<text x="194" y="133.1">(SEE NOTE 9)</text>
<text x="50.9" y="156.6">-LC: LOCKING CLIP OPTION</text>
<text x="78.5" y="170">LC-05-TM</text>
<text x="121.3" y="175.9">.050</text>
<text x="128.2" y="175.9">1.27</text>
<text x="33.8" y="192.4">.010</text>
<text x="40.7" y="192.4">0.25</text>
<text x="48.3" y="192.4">REF</text>
<text x="111.9" y="193.2">.056</text>
<text x="118.8" y="193.2">1.42</text>
<text x="126.4" y="193.2">REF</text>
<text x="22.4" y="199.3">(No OF POS -2) x .100 [2.54]</text>
<text x="79.5" y="202.9">2° MAX TOE</text>
<text x="214.7" y="199.3">.100 C.L. DOUBLE VERTICAL SMT SOCKET STRIP</text>
<text x="76.6" y="206.1">(ANY DIRECTION)</text>
<text x="212.4" y="211.5">BY:</text>
<text x="255" y="211.4">SHEET 1 OF 2</text>
</g>
<g font-size="2.4">
<text x="144.7" y="200.3">BODY: LCP UL 94 VO, COLOR: BLACK</text>
<text x="144.7" y="202.6">CONTACT: PHOS BRONZE</text>
</g>
<g font-size="2.1">
<text x="198.3" y="140">NOTES:</text>
<text x="198.3" y="142.1">1.</text>
<text x="206.3" y="142.1">REPRESENTS A CRITICAL DIMENSION.</text>
<text x="198.3" y="144.3">2. MINIMUM PULLOUT FORCE: .50 LBS</text>
<text x="198.3" y="146.4">3. MAXIMUM CUT FLASH: .010 [.25].</text>
<text x="198.3" y="148.5">4. CUT PARTS MAY OR MAY NOT HAVE NOTCHES</text>
<text x="198.3" y="150.6">5. -P OPTION: 4 POSITION AND UNDER TO BE -T/R</text>
<text x="200.5" y="154.8">-K OPTION: 3 POSITION AND UNDER TO BE -T/R</text>
<text x="200.5" y="152.7">-M OPTION: 3 POSITION AND UNDER TO BE -T/R</text>
<text x="198.3" y="161.2">6. FLUSH DIMENSION MUST BE INSPECTED ON BOTH ROWS</text>
<text x="200.5" y="159.1">TO BE TUBED, UNLESS -TR ORDERED BY CUSTOMER.</text>
<text x="200.5" y="157">ALL OTHER POSITIONS WITH -P, -M, -K OPTIONS ARE</text>
<text x="198.3" y="165.4">7. -40 MAX POSITION AVAILABLE, -50 FOR STOCK ONLY</text>
<text x="198.3" y="167.5">8. DUE TO THE HIGH AMOUNT OF INSERTION FORCE NEEDED, THE -LC OPTION</text>
<text x="200.6" y="163.3">OF ASSEMBLY.</text>
<text x="198.3" y="173.9">9. THIS DIMENSION IS TO BE MEASURED RELATIVE TO DATUM -Z-.</text>
<text x="200.6" y="171.8">MANUAL PLACEMENT FOR ALL ASSEMBLIES WITH THE -LC OPTION.</text>
<text x="200.6" y="169.7">IS NOT COMPATIBLE WITH AUTO PLACEMENT. SAMTEC RECOMMENDS</text>
<text x="144.1" y="178.1">UNLESS OTHERWISE SPECIFIED,</text>
<text x="183.4" y="177.9">PROPRIETARY NOTE</text>
<text x="144.1" y="180.2">DIMENSIONS ARE IN INCHES.</text>
<text x="144.4" y="183">TOLERANCES ARE:</text>
<text x="144.7" y="188.5">.XX:</text>
<text x="144.7" y="190.6">.XXX:</text>
<text x="150.4" y="188.5">.01 [.3]</text>
<text x="151.7" y="190.6">.005 [.13]</text>
<text x="165.6" y="188.5">2</text>
<text x="144.7" y="192.7">.XXXX:</text>
<text x="152.9" y="192.7">.0020 [.051]</text>
</g>
<g font-size="2">
<text x="73.7" y="24.9">C</text>
<text x="73.6" y="83.9">C</text>
<text x="131.6" y="108.5">C</text>
<text x="139.8" y="108.1">+.002</text>
<text x="140.1" y="110.1">-.005</text>
<text x="151.5" y="108.1">+0.05</text>
<text x="151.7" y="110.1">-0.13</text>
<text x="191.8" y="108.4">C</text>
<text x="210.9" y="113.8">C</text>
<text x="233.8" y="123.2">C</text>
<text x="115.1" y="135.7">C</text>
<text x="221.5" y="188.7">520 PARK EAST BLVD, NEW ALBANY, IN 47150</text>
<text x="221.5" y="190.8">PHONE: 812-944-6733</text>
<text x="246.1" y="190.8">FAX: 812-948-5047</text>
<text x="221.5" y="193">e-Mail</text>
<text x="229.3" y="193">info@SAMTEC.com</text>
<text x="252.2" y="193">code 55322</text>
</g>
<g font-size="1.8">
<text x="144.2" y="185.7">DECIMALS</text>
<text x="162.9" y="185.7">ANGLES</text>
<text x="212.3" y="196.4">DESCRIPTION:</text>
<text x="212.4" y="202.9">DWG. NO.</text>
</g>
<g font-size="1.7">
<text x="202.5" y="142.1">C</text>
<text x="144.3" y="196.3">MATERIAL:</text>
<text x="163.6" y="196.3">DO NOT SCALE DRAWING</text>
<text x="195.2" y="196.2">SHEET SCALE: 1:0.4</text>
<text x="143.7" y="212">F:\DWG\MISC\MKTG\SSM-1XX-XXX-DV-XX-XX-X-XX-MKT.SLDDRW</text>
</g>
<g font-size="1.4">
<text x="177.8" y="180.2">THIS DOCUMENT CONTAINS INFORMATION</text>
<text x="177.8" y="182.1">CONFIDENTIAL AND PROPRIETARY TO</text>
<text x="177.8" y="184">SAMTEC, INC. AND SHALL NOT BE REPRODUCED</text>
<text x="177.8" y="185.8">OR TRANSFERRED TO OTHER DOCUMENTS OR</text>
<text x="177.8" y="187.7">DISCLOSED TO OTHERS OR USED FOR ANY</text>
<text x="177.8" y="189.6">PURPOSE OTHER THAN THAT WHICH IT WAS</text>
<text x="177.8" y="191.4">OBTAINED WITHOUT THE EXPRESSED WRITTEN</text>
<text x="177.8" y="193.3">CONSENT OF SAMTEC, INC.</text>
</g>
</svg>
